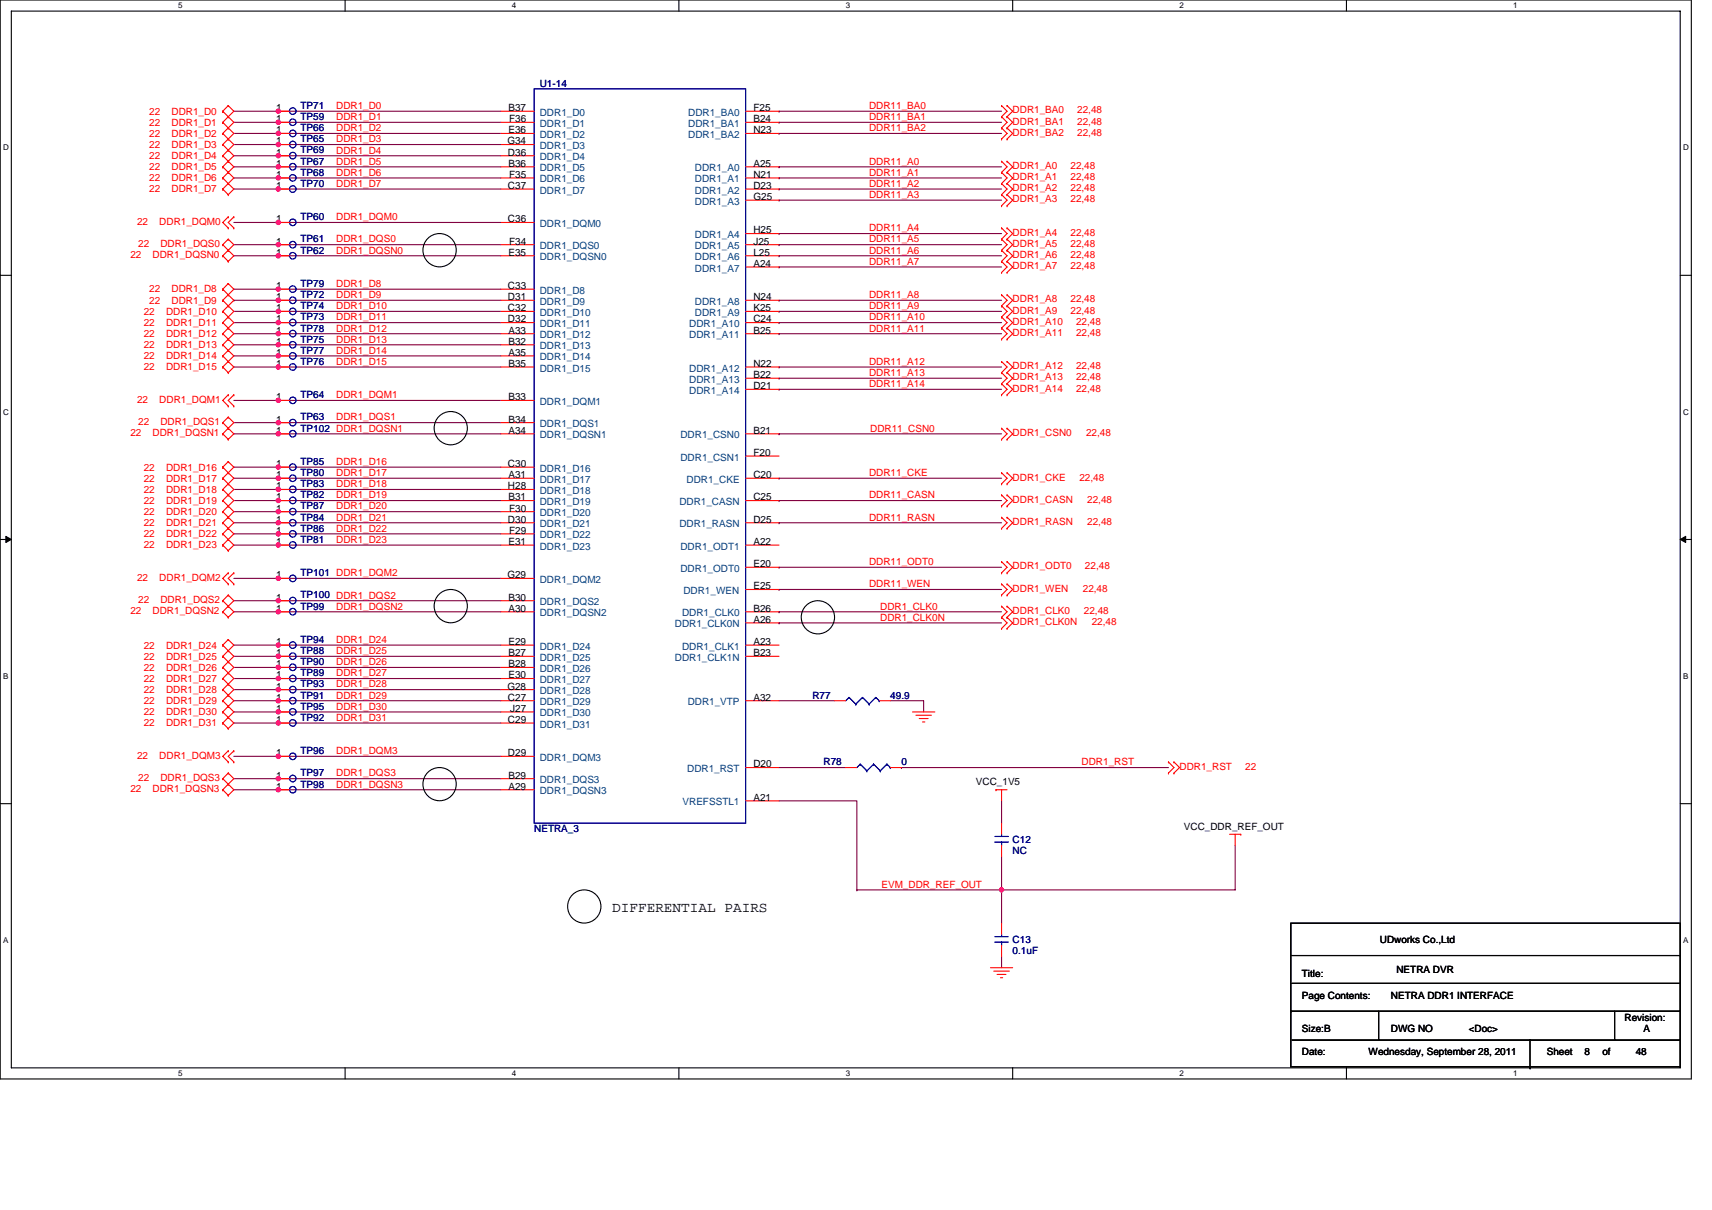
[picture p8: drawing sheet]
<svg xmlns="http://www.w3.org/2000/svg" width="297mm" height="210mm" viewBox="0 0 297 210" stroke-linecap="round" stroke-linejoin="round" font-family="sans-serif">
<path d="M0 0h293.5v187.2h-293.5zM2 1.9h289.5v183.4h-289.5z" fill="none" stroke="#000" stroke-width=".19"/>
<g fill="#fff">
<path d="M30.9 .2h.8v1.6h-.8z"/>
<path d="M30.9 185.5h.8v1.6h-.8z"/>
</g>
<path d="M59.9 0v1.9M59.9 185.3v1.9" fill="none" stroke="#000" stroke-width=".19"/>
<g fill="#fff">
<path d="M88.8 .2h.8v1.6h-.8z"/>
<path d="M88.8 185.5h.8v1.6h-.8z"/>
</g>
<path d="M117.8 0v1.9M117.8 185.3v1.9" fill="none" stroke="#000" stroke-width=".19"/>
<g fill="#fff">
<path d="M146.7 .2h.8v1.6h-.8z"/>
<path d="M146.7 185.5h.8v1.6h-.8z"/>
</g>
<path d="M175.7 0v1.9M175.7 185.3v1.9" fill="none" stroke="#000" stroke-width=".19"/>
<g fill="#fff">
<path d="M204.7 .2h.7v1.6h-.7z"/>
<path d="M204.7 185.5h.7v1.6h-.7z"/>
</g>
<path d="M233.6 0v1.9M233.6 185.3v1.9" fill="none" stroke="#000" stroke-width=".19"/>
<g fill="#fff">
<path d="M262.6 .2h.7v1.6h-.7z"/>
<path d="M262.6 185.5h.7v1.6h-.7z"/>
<path d="M.5 24.8h1v1.6h-1z"/>
<path d="M292 24.8h1v1.6h-1z"/>
<path d="M.5 70.7h1v1.5h-1z"/>
<path d="M292 70.7h1v1.5h-1z"/>
</g>
<path d="M0 47.8h2M291.5 47.8h2" fill="none" stroke="#000" stroke-width=".19"/>
<g fill="#fff">
<path d="M.5 116.5h.9v1.6h-.9z"/>
<path d="M292 116.5h.9v1.6h-.9z"/>
</g>
<path d="M0 93.6h2M291.5 93.6h2" fill="none" stroke="#000" stroke-width=".19"/>
<path d="M1 93.1l1 .5-1 .5zM291.5 93.6l1-.5v1z" fill="#000" stroke="#000" stroke-width=".17"/>
<g fill="#fff">
<path d="M.5 162.4h.9v1.5h-.9z"/>
<path d="M292 162.4h.9v1.5h-.9z"/>
</g>
<g fill="none" stroke="#000" stroke-width=".19">
<path d="M0 139.5h2M291.5 139.5h2M224 160.2h67.5v24.9h-67.5zM224 165.8h67.5M224 175.5h.1M224 175.5h67.5M224.2 170.6h67.3M239.2 175.5v5M280.1 175.5v5M224.2 180.5h67.3M265.5 185.3h.1M265.5 180.5v4.8"/>
<circle cx="76.3" cy="43.4" r="2.89"/>
<circle cx="78.2" cy="74.3" r="2.88"/>
<circle cx="78.2" cy="105.2" r="2.88"/>
<circle cx="141.9" cy="107.1" r="2.89"/>
<circle cx="76.3" cy="136.1" r="2.89"/>
<circle cx="101.4" cy="157.3" r="2.89"/>
</g>
<g fill="none" stroke="#800040" stroke-width=".19">
<path d="M40.6 19.3h7.7M48.3 19.3h.1M48.3 19.3h38.6M135.2 19.3h.1M135.2 19.3h38.6M40.6 23.2h7.7M40.6 27h7.7M40.6 25.1h7.7M40.6 32.8h7.7M40.6 21.2h7.7M40.6 30.9h7.7M40.6 38.6h7.7"/>
<path d="M40.6 29h7.7M48.3 25.1h.1M48.3 32.8h.1M48.3 27h.1M48.3 29h.1M48.3 30.9h.1M48.3 38.6h.1M48.3 21.2h.1M48.3 23.2h.1M48.3 21.2h38.6M48.3 30.9h38.6M48.3 29h38.6"/>
<path d="M48.3 32.8h38.6M48.3 23.2h38.6M48.3 25.1h38.6M48.3 27h38.6M48.3 38.6h38.6M135.2 34.7h.1M135.2 21.2h.1M135.2 30.9h.1M135.2 29h.1M135.2 32.8h.1M135.2 23.2h.1M135.2 34.7h38.6"/>
<path d="M135.2 21.2h38.6M135.2 30.9h38.6M135.2 29h38.6M135.2 32.8h38.6M135.2 23.2h38.6M40.6 57.9h7.7M40.6 59.8h7.7M40.6 42.5h7.7M40.6 54h7.7M40.6 56h7.7M40.6 44.4h7.7M40.6 50.2h7.7"/>
<path d="M40.6 52.1h.1M40.6 52.1h46.3M48.3 56h.1M48.3 57.9h.1M48.3 59.8h.1M48.3 50.2h.1M48.3 52.1h.1M48.3 54h.1M48.3 44.4h.1M48.3 42.5h.1M48.3 57.9h38.6M48.3 54h38.6"/>
<path d="M48.3 56h38.6M48.3 44.4h38.6M48.3 59.8h38.6M48.3 50.2h38.6M48.3 42.5h38.6M135.2 57.9h.1M135.2 46.3h.1M135.2 52.1h.1M135.2 40.5h.1M135.2 54h.1M135.2 56h.1M135.2 44.4h.1"/>
<path d="M135.2 42.5h.1M135.2 57.9h38.6M135.2 46.3h38.6M135.2 52.1h38.6M135.2 40.5h38.6M135.2 54h38.6M135.2 56h38.6M135.2 44.4h38.6M135.2 42.5h38.6M40.6 75.3h7.7M40.6 69.5h7.7M40.6 61.8h7.7"/>
<path d="M40.6 73.3h7.7M40.6 63.7h7.7M48.3 63.7h.1M48.3 61.8h.1M48.3 75.3h.1M48.3 69.5h.1M48.3 73.3h.1M48.3 75.3h38.6M48.3 63.7h38.6M48.3 61.8h38.6M48.3 69.5h38.6M48.3 73.3h38.6"/>
<path d="M135.2 75.3h.1M135.2 63.7h.1M135.2 65.6h.1M135.2 67.6h.1M135.2 75.3h38.6M135.2 63.7h38.6M135.2 65.6h38.6M135.2 67.6h38.6M40.6 86.9h7.7M40.6 92.6h7.7M40.6 94.6h7.7M40.6 83h7.7"/>
<path d="M40.6 81.1h7.7M40.6 88.8h7.7M40.6 90.7h7.7M40.6 84.9h7.7M48.3 86.9h.1M48.3 94.6h.1M48.3 88.8h.1M48.3 90.7h.1M48.3 92.6h.1M48.3 81.1h.1M48.3 83h.1M48.3 84.9h.1"/>
<path d="M48.3 83h38.6M48.3 86.9h38.6M48.3 90.7h38.6M48.3 94.6h38.6M48.3 88.8h38.6M48.3 92.6h38.6M48.3 81.1h38.6M48.3 84.9h38.6M135.2 98.4h.1M135.2 83h.1M135.2 86.9h.1M135.2 90.7h.1"/>
<path d="M135.2 98.4h38.6M135.2 83h38.6M135.2 86.9h38.6M135.2 90.7h38.6M40.6 112h7.7M40.6 100.4h7.7M40.6 119.7h7.7M40.6 115.8h7.7M40.6 113.9h7.7M40.6 104.2h7.7M40.6 106.2h7.7M40.6 117.8h7.7"/>
<path d="M48.3 106.2h.1M48.3 100.4h.1M48.3 104.2h.1M48.3 117.8h.1M48.3 119.7h.1M48.3 112h.1M48.3 113.9h.1M48.3 115.8h.1M48.3 106.2h38.6M48.3 100.4h38.6M48.3 104.2h38.6M48.3 117.8h38.6"/>
<path d="M48.3 119.7h38.6M48.3 112h38.6M48.3 113.9h38.6M48.3 115.8h38.6M135.2 102.3h.1M135.2 108.1h.1M135.2 106.2h.1M135.2 102.3h38.6M135.2 106.2h38.6M135.2 108.1h38.6M40.6 121.6h7.7M40.6 125.5h7.7"/>
<path d="M40.6 137.1h7.7M40.6 131.3h7.7M40.6 123.5h7.7M40.6 135.1h7.7M48.3 125.5h.1M48.3 121.6h.1M48.3 123.5h.1M48.3 137.1h.1M48.3 131.3h.1M48.3 135.1h.1M48.3 125.5h38.6M48.3 121.6h38.6"/>
<path d="M48.3 123.5h38.6M48.3 137.1h38.6M48.3 131.3h38.6M48.3 135.1h38.6M135.2 121.6h9.6M135.2 139h13.5v15.4M135.2 133.2h11.5M154.5 121.6h5.7v1.9M156.4 133.2h.1M156.4 133.2h46.3M173.8 139v3.9M148.7 154.4h.1"/>
<path d="M148.7 154.4h25.1M173.8 148.6v5.8M173.8 154.4h.1M173.8 154.4v5.8M214.3 146.7v7.7h-40.5M173.8 166v1.9"/>
</g>
<g fill="#f0f" stroke="#f0f" stroke-width=".19">
<circle cx="48.3" cy="56" r=".38"/>
<circle cx="48.3" cy="63.7" r=".38"/>
<circle cx="48.3" cy="57.9" r=".38"/>
<circle cx="48.3" cy="59.8" r=".38"/>
<circle cx="48.3" cy="61.8" r=".38"/>
<circle cx="48.3" cy="50.2" r=".38"/>
<circle cx="48.3" cy="75.3" r=".38"/>
<circle cx="48.3" cy="69.5" r=".38"/>
<circle cx="48.3" cy="73.3" r=".38"/>
<circle cx="48.3" cy="52.1" r=".38"/>
<circle cx="48.3" cy="54" r=".38"/>
<circle cx="48.3" cy="25.1" r=".38"/>
<circle cx="48.3" cy="86.9" r=".38"/>
<circle cx="48.3" cy="94.6" r=".38"/>
<circle cx="48.3" cy="88.8" r=".38"/>
<circle cx="48.3" cy="90.7" r=".38"/>
<circle cx="48.3" cy="92.6" r=".38"/>
<circle cx="48.3" cy="81.1" r=".38"/>
<circle cx="48.3" cy="106.2" r=".38"/>
<circle cx="48.3" cy="100.4" r=".38"/>
<circle cx="48.3" cy="104.2" r=".38"/>
<circle cx="48.3" cy="83" r=".38"/>
<circle cx="48.3" cy="84.9" r=".38"/>
<circle cx="48.3" cy="32.8" r=".38"/>
<circle cx="48.3" cy="27" r=".38"/>
<circle cx="48.3" cy="28.9" r=".38"/>
<circle cx="48.3" cy="30.9" r=".38"/>
<circle cx="48.3" cy="19.3" r=".38"/>
<circle cx="48.3" cy="117.7" r=".38"/>
<circle cx="48.3" cy="125.5" r=".38"/>
<circle cx="48.3" cy="119.7" r=".38"/>
<circle cx="48.3" cy="121.6" r=".38"/>
<circle cx="48.3" cy="123.5" r=".38"/>
<circle cx="48.3" cy="111.9" r=".38"/>
<circle cx="48.3" cy="137" r=".38"/>
<circle cx="48.3" cy="131.3" r=".38"/>
<circle cx="48.3" cy="135.1" r=".38"/>
<circle cx="48.3" cy="113.9" r=".38"/>
<circle cx="48.3" cy="115.8" r=".38"/>
<circle cx="48.3" cy="44.4" r=".38"/>
<circle cx="48.3" cy="38.6" r=".38"/>
<circle cx="48.3" cy="42.4" r=".38"/>
<circle cx="48.3" cy="21.2" r=".38"/>
<circle cx="48.3" cy="23.1" r=".38"/>
<circle cx="173.8" cy="154.4" r=".38"/>
</g>
<g fill="none" stroke="#f00" stroke-width=".19">
<path d="M38.6 19.3h.1M38.6 19.3l2 1.9-2 2M39.6 18.3h.1M39.6 18.3l1 1-1 1M39.6 18.3l-1 1M48.3 19.3h1.9M86.9 19.3h5.8M129.4 19.3h5.8M173.8 18.3h.1M173.8 18.3l.9 1-.9 1M174.7 18.3h.1M174.7 18.3l1 1-1 1"/>
<path d="M38.6 21.2h.1M38.6 23.2h.1M38.6 25.1h.1M38.6 27h.1M38.6 29h.1M38.6 30.9h.1M38.6 32.8h.1M38.6 21.2l1 1M38.6 23.2l1 .9M38.6 25.1l1 1M38.6 27l2 2-1 .9M38.6 29l2 1.9-2 1.9"/>
<path d="M38.6 30.9l1 1M38.6 32.8l1 1M39.6 37.6h.1M39.6 39.6h.1M39.6 20.3h.1M39.6 22.2h.1M39.6 24.1h.1M39.6 26.1h.1M39.6 28h.1M39.6 29.9h.1M39.6 31.9h.1M39.6 33.8h.1"/>
<path d="M39.6 37.6l-1 1 1 1M39.6 20.3l-1 .9M39.6 22.2l1 1-2 1.9M39.6 24.1l1 1-1 1M39.6 26.1l1 .9-1 1M39.6 26.1l-1 .9M39.6 28l-1 1M39.6 29.9l-1 1M39.6 31.9l1 .9-1 1M40.6 37.6h.1M40.6 39.6h.1M40.6 37.6l-1 1 1 1"/>
<path d="M48.3 21.2h1.9M48.3 38.6h1.9M48.3 29h1.9M48.3 30.9h1.9M48.3 32.8h1.9M48.3 23.2h1.9M48.3 25.1h1.9M48.3 27h1.9M86.9 21.2h5.8M86.9 38.6h5.8M86.9 29h5.8M86.9 30.9h5.8"/>
<path d="M86.9 32.8h5.8M86.9 23.2h5.8M86.9 25.1h5.8M86.9 27h5.8M129.4 21.2h5.8M129.4 29h5.8M129.4 30.9h5.8M129.4 32.8h5.8M129.4 34.7h5.8M129.4 23.2h5.8M173.8 20.3h.1M173.8 22.2h.1"/>
<path d="M173.8 24.1h.1M173.8 29.9h.1M173.8 31.9h.1M173.8 28h.1M173.8 33.8h.1M173.8 35.7h.1M173.8 39.6h.1M173.8 20.3l.9 .9-.9 1M173.8 22.2l.9 1-.9 .9M173.8 29.9l.9 1-.9 1M173.8 28l.9 1-.9 .9M173.8 31.9l.9 .9-.9 1"/>
<path d="M173.8 33.8l.9 .9-.9 1M173.8 39.6l.9 .9-.9 1M174.7 20.3h.1M174.7 22.2h.1M174.7 24.1h.1M174.7 29.9h.1M174.7 31.9h.1M174.7 28h.1M174.7 33.8h.1M174.7 35.7h.1M174.7 39.6h.1M174.7 20.3l1 .9-1 1"/>
<path d="M174.7 22.2l1 1-1 .9M174.7 29.9l1 1-1 1M174.7 28l1 1-1 .9M174.7 31.9l1 .9-1 1M174.7 33.8l1 .9-1 1M174.7 39.6l1 .9-1 1M38.6 42.5h.1M38.6 44.4h.1M38.6 50.2h.1M38.6 52.1h.1M38.6 54h.1M38.6 56h.1"/>
<path d="M38.6 57.9h.1M38.6 59.8h.1M38.6 42.5l1 .9M38.6 44.4l1 1M38.6 50.2l1 1M38.6 52.1l1 1M38.6 54l1 1M38.6 56l2 1.9-1 1M38.6 57.9l2 1.9-2 2M38.6 59.8l1 1M39.6 41.5h.1M39.6 43.4h.1"/>
<path d="M39.6 45.4h.1M39.6 49.2h.1M39.6 51.2h.1M39.6 53.1h.1M39.6 55h.1M39.6 56.9h.1M39.6 58.9h.1M39.6 41.5l1 1-2 1.9M39.6 41.5l-1 1M39.6 43.4l1 1-1 1M39.6 49.2l1 1-2 1.9M39.6 49.2l-1 1"/>
<path d="M39.6 51.2l1 .9-2 1.9M39.6 53.1l1 .9-1 1M39.6 55l1 1-1 .9M39.6 55l-1 1M39.6 56.9l-1 1M39.6 58.9l-1 .9M48.3 52.1h1.9M48.3 56h1.9M48.3 54h1.9M48.3 59.8h1.9M48.3 57.9h1.9M48.3 50.2h1.9"/>
<path d="M48.3 42.5h1.9M48.3 44.4h1.9M86.9 52.1h5.8M86.9 56h5.8M86.9 54h5.8M86.9 59.8h5.8M86.9 57.9h5.8M86.9 50.2h5.8M86.9 42.5h5.8M86.9 44.4h5.8M129.4 52.1h5.8M129.4 56h5.8"/>
<path d="M129.4 54h5.8M129.4 57.9h5.8M129.4 42.5h5.8M129.4 44.4h5.8M129.4 40.5h5.8M129.4 46.3h5.8M173.8 41.5h.1M173.8 43.4h.1M173.8 45.4h.1M173.8 47.3h.1M173.8 51.2h.1M173.8 53.1h.1"/>
<path d="M173.8 55h.1M173.8 56.9h.1M173.8 58.9h.1M173.8 41.5l.9 1-.9 .9M173.8 43.4l.9 1-.9 1M173.8 45.4l.9 .9-.9 1M173.8 51.2l.9 .9-.9 1M173.8 53.1l.9 .9-.9 1M173.8 55l.9 1-.9 .9M173.8 56.9l.9 1-.9 1M174.7 41.5h.1M174.7 43.4h.1"/>
<path d="M174.7 45.4h.1M174.7 47.3h.1M174.7 51.2h.1M174.7 53.1h.1M174.7 55h.1M174.7 56.9h.1M174.7 58.9h.1M174.7 41.5l1 1-1 .9M174.7 43.4l1 1-1 1M174.7 45.4l1 .9-1 1M174.7 51.2l1 .9-1 1M174.7 53.1l1 .9-1 1"/>
<path d="M174.7 55l1 1-1 .9M174.7 56.9l1 1-1 1M38.6 73.3h.1M38.6 75.3h.1M38.6 61.8h.1M38.6 63.7h.1M38.6 73.3l1 1M38.6 75.3l1 .9M38.6 61.8l1 .9M38.6 63.7l1 1M39.6 68.5h.1M39.6 70.5h.1"/>
<path d="M39.6 72.4h.1M39.6 74.3h.1M39.6 76.2h.1M39.6 60.8h.1M39.6 62.7h.1M39.6 64.7h.1M39.6 68.5l-1 1 1 1M39.6 72.4l1 .9-1 1M39.6 72.4l-1 .9M39.6 74.3l1 1-1 .9M39.6 74.3l-1 1M39.6 60.8l1 1-2 1.9"/>
<path d="M39.6 62.7l1 1-1 1M40.6 68.5h.1M40.6 70.5h.1M40.6 68.5l-1 1 1 1M48.3 63.7h1.9M48.3 61.8h1.9M48.3 75.3h1.9M48.3 69.5h1.9M48.3 73.3h1.9M86.9 63.7h5.8M86.9 61.8h5.8M86.9 75.3h5.8"/>
<path d="M86.9 69.5h5.8M86.9 73.3h5.8M129.4 63.7h5.8M129.4 75.3h5.8M129.4 65.6h5.8M129.4 67.6h5.8M129.4 79.1h5.8M173.8 62.7h.1M173.8 64.7h.1M173.8 66.6h.1M173.8 68.5h.1M173.8 74.3h.1"/>
<path d="M173.8 76.2h.1M173.8 62.7l.9 1-.9 1M173.8 64.7l.9 .9-.9 1M173.8 66.6l.9 1-.9 .9M173.8 74.3l.9 1-.9 .9M174.7 62.7h.1M174.7 64.7h.1M174.7 66.6h.1M174.7 68.5h.1M174.7 74.3h.1M174.7 76.2h.1M174.7 62.7l1 1-1 1"/>
<path d="M174.7 64.7l1 .9-1 1M174.7 66.6l1 1-1 .9M174.7 74.3l1 1-1 .9M38.6 90.7h.1M38.6 92.6h.1M38.6 94.6h.1M38.6 81.1h.1M38.6 83h.1M38.6 84.9h.1M38.6 86.9h.1M38.6 88.8h.1M38.6 86.9l2 1.9-2 1.9"/>
<path d="M38.6 90.7l1 1M38.6 92.6l1 1M38.6 94.6l1 .9M38.6 81.1l1 .9M38.6 83l1 1M38.6 84.9l2 2-1 .9M38.6 88.8l1 1M39.6 89.8h.1M39.6 91.7h.1M39.6 93.6h.1M39.6 95.5h.1M39.6 99.4h.1"/>
<path d="M39.6 80.1h.1M39.6 82h.1M39.6 84h.1M39.6 85.9h.1M39.6 87.8h.1M39.6 89.8l1 .9-2 1.9M39.6 91.7l1 .9-1 1M39.6 93.6l1 1-1 .9M39.6 93.6l-1 1M39.6 99.4l-1 1 1 .9M39.6 80.1l1 1-2 1.9M39.6 80.1l-1 1"/>
<path d="M39.6 82l1 1-1 1M39.6 84l1 .9-1 1M39.6 84l-1 .9M39.6 85.9l-1 1M39.6 87.8l-1 1M40.6 99.4h.1M40.6 99.4l-1 1 1 .9M48.3 83h1.9M48.3 94.6h1.9M48.3 86.9h1.9M48.3 84.9h1.9M48.3 81.1h1.9"/>
<path d="M48.3 88.8h1.9M48.3 90.7h1.9M48.3 92.6h1.9M86.9 83h5.8M86.9 94.6h5.8M86.9 86.9h5.8M86.9 84.9h5.8M86.9 81.1h5.8M86.9 88.8h5.8M86.9 90.7h5.8M86.9 92.6h5.8M129.4 83h5.8"/>
<path d="M129.4 94.6h5.8M129.4 86.9h5.8M129.4 90.7h5.8M129.4 98.4h5.8M173.8 82h.1M173.8 84h.1M173.8 85.9h.1M173.8 87.8h.1M173.8 89.8h.1M173.8 91.7h.1M173.8 97.5h.1M173.8 99.4h.1"/>
<path d="M173.8 82l.9 1-.9 1M173.8 85.9l.9 1-.9 .9M173.8 89.8l.9 .9-.9 1M173.8 97.5l.9 .9-.9 1M174.7 82h.1M174.7 84h.1M174.7 85.9h.1M174.7 87.8h.1M174.7 89.8h.1M174.7 91.7h.1M174.7 97.5h.1M174.7 99.4h.1"/>
<path d="M174.7 82l1 1-1 1M174.7 85.9l1 1-1 .9M174.7 89.8l1 .9-1 1M174.7 97.5l1 .9-1 1M38.6 112h.1M38.6 113.9h.1M38.6 115.8h.1M38.6 117.8h.1M38.6 119.7h.1M38.6 104.2h.1M38.6 106.2h.1M38.6 112l1 .9"/>
<path d="M38.6 113.9l2 1.9-1 1M38.6 115.8l2 2-2 1.9M38.6 117.8l1 .9M38.6 119.7l1 .9M38.6 104.2l2 2-1 .9M38.6 106.2l1 .9M39.6 111h.1M39.6 112.9h.1M39.6 114.9h.1M39.6 116.8h.1M39.6 118.7h.1M39.6 101.3h.1"/>
<path d="M39.6 103.3h.1M39.6 105.2h.1M39.6 107.1h.1M39.6 111l1 1-1 .9M39.6 111l-1 1M39.6 112.9l1 1-1 1M39.6 112.9l-1 1M39.6 114.9l-1 .9M39.6 116.8l-1 1M39.6 118.7l1 1-2 1.9M39.6 103.3l1 .9-1 1M39.6 103.3l-1 .9"/>
<path d="M39.6 105.2l-1 1M40.6 101.3h.1M48.3 119.7h1.9M48.3 112h1.9M48.3 106.2h1.9M48.3 104.2h1.9M48.3 100.4h1.9M48.3 113.9h1.9M48.3 115.8h1.9M48.3 117.8h1.9M86.9 119.7h5.8M86.9 112h5.8"/>
<path d="M86.9 106.2h5.8M86.9 104.2h5.8M86.9 100.4h5.8M86.9 113.9h5.8M86.9 115.8h5.8M86.9 117.8h5.8M129.4 112h5.8M129.4 106.2h5.8M129.4 108.1h5.8M129.4 113.9h5.8M129.4 102.3h5.8M173.8 101.3h.1"/>
<path d="M173.8 103.3h.1M173.8 105.2h.1M173.8 107.1h.1M173.8 109.1h.1M173.8 101.3l.9 1-.9 1M173.8 105.2l.9 1-.9 .9M173.8 107.1l.9 1-.9 1M174.7 101.3h.1M174.7 103.3h.1M174.7 105.2h.1M174.7 107.1h.1M174.7 109.1h.1"/>
<path d="M174.7 101.3l1 1-1 1M174.7 105.2l1 1-1 .9M174.7 107.1l1 1-1 1M38.6 121.6h.1M38.6 123.5h.1M38.6 125.5h.1M38.6 135.1h.1M38.6 137.1h.1M38.6 121.6l1 1M38.6 123.5l2 2-1 .9M38.6 125.5l1 .9M38.6 135.1l2 2-1 .9"/>
<path d="M38.6 137.1l1 .9M39.6 120.6h.1M39.6 122.6h.1M39.6 124.5h.1M39.6 126.4h.1M39.6 130.3h.1M39.6 132.2h.1M39.6 134.2h.1M39.6 136.1h.1M39.6 138h.1M39.6 120.6l1 1-1 1M39.6 122.6l1 .9-1 1"/>
<path d="M39.6 122.6l-1 .9M39.6 124.5l-1 1M39.6 130.3l-1 1 1 .9M39.6 134.2l1 .9-1 1M39.6 134.2l-1 .9M39.6 136.1l-1 1M40.6 130.3h.1M40.6 132.2h.1M40.6 130.3l-1 1 1 .9M48.3 137.1h1.9M48.3 125.5h1.9M48.3 123.5h1.9"/>
<path d="M48.3 131.3h1.9M48.3 135.1h1.9M48.3 121.6h1.9M86.9 137.1h5.8M86.9 125.5h5.8M86.9 123.5h5.8M86.9 131.3h5.8M86.9 135.1h5.8M86.9 121.6h5.8M129.4 133.2h5.8M129.4 121.6h5.8M129.4 139h5.8"/>
<path d="M144.8 121.6h1.9M146.7 133.2h2M152.5 121.6h2M154.5 133.2h1.9M158.3 123.5h3.9M158.9 124.1h2.7M159.5 124.7h1.5M160.1 125.3h.4M172.8 137.1h.1M172.8 137.1h1.9M173.8 137.1v1.9M202.7 132.2h.1"/>
<path d="M202.7 134.2h.1M202.7 132.2l1 1-1 1M203.7 132.2h.1M203.7 134.2h.1M203.7 132.2l1 1-1 1M173.8 142.9v1.9M173.8 146.7v1.9M213.3 144.8h2M214.3 144.8v1.9M215.3 144.8h.1M171.8 167.9h3.9M172.4 168.5h2.7"/>
<path d="M173 169.1h1.5M173.6 169.7h.4M173.8 160.2v2M173.8 164.1v1.9"/>
</g>
<g fill="none" stroke="#00f" stroke-width=".19">
<path d="M92.7 15.4h36.7v127.5h-36.7zM147.3 121h.1M147.3 121l-.6 .6M147.3 121l1.2 1.2M148.5 122.2h.1M149.3 132.6h.1M149.3 132.6l-.6 .6M149.3 132.6l1.1 1.2M149.6 121h.1M149.6 121l-1.1 1.2M149.6 121l1.2 1.2M150.4 133.8h.1"/>
<path d="M150.8 122.2h.1M151.6 132.6h.1M151.6 132.6l-1.2 1.2M151.6 132.6l1.1 1.2M152 121h.1M152 121l-1.2 1.2M152 121l.5 .6M152.5 121.6h.1M152.7 133.8h.1M153.9 132.6h.1M153.9 132.6l-1.2 1.2M153.9 132.6l.6 .6"/>
<path d="M154.5 133.2h.1M172.6 146.1h2.3M172.6 145.2h2.3M173.8 144.8v.4M173.8 146.1h.1M173.8 146.1v.6M172.6 163.5h2.3M172.6 162.5h2.3M173.8 162.2v.3M173.8 163.5h.1M173.8 163.5v.6"/>
<circle cx="50.8" cy="19.3" r=".57"/>
<circle cx="50.8" cy="23.2" r=".57"/>
<circle cx="50.8" cy="32.8" r=".57"/>
<circle cx="50.8" cy="25.1" r=".57"/>
<circle cx="50.8" cy="27" r=".57"/>
<circle cx="50.8" cy="28.9" r=".57"/>
<circle cx="50.8" cy="38.6" r=".57"/>
<circle cx="50.8" cy="21.2" r=".57"/>
<circle cx="50.8" cy="30.9" r=".57"/>
<circle cx="50.8" cy="54" r=".57"/>
<circle cx="50.8" cy="44.4" r=".57"/>
<circle cx="50.8" cy="57.9" r=".57"/>
<circle cx="50.8" cy="42.5" r=".57"/>
<circle cx="50.8" cy="52.1" r=".57"/>
<circle cx="50.8" cy="56" r=".57"/>
<circle cx="50.8" cy="50.2" r=".57"/>
<circle cx="50.8" cy="59.8" r=".57"/>
<circle cx="50.8" cy="73.3" r=".57"/>
<circle cx="50.8" cy="63.7" r=".57"/>
<circle cx="50.8" cy="61.8" r=".57"/>
<circle cx="50.8" cy="75.3" r=".57"/>
<circle cx="50.8" cy="69.5" r=".57"/>
<circle cx="50.8" cy="94.6" r=".57"/>
<circle cx="50.8" cy="86.8" r=".57"/>
<circle cx="50.8" cy="83" r=".57"/>
<circle cx="50.8" cy="81.1" r=".57"/>
<circle cx="50.8" cy="90.7" r=".57"/>
<circle cx="50.8" cy="84.9" r=".57"/>
<circle cx="50.8" cy="92.6" r=".57"/>
<circle cx="50.8" cy="88.8" r=".57"/>
<circle cx="50.8" cy="113.9" r=".57"/>
<circle cx="50.8" cy="100.4" r=".57"/>
<circle cx="50.8" cy="115.8" r=".57"/>
<circle cx="50.8" cy="119.7" r=".57"/>
<circle cx="50.8" cy="111.9" r=".57"/>
<circle cx="50.8" cy="106.1" r=".57"/>
<circle cx="50.8" cy="104.2" r=".57"/>
<circle cx="50.8" cy="117.7" r=".57"/>
<circle cx="50.8" cy="135.1" r=".57"/>
<circle cx="50.8" cy="121.6" r=".57"/>
<circle cx="50.8" cy="125.5" r=".57"/>
<circle cx="50.8" cy="123.5" r=".57"/>
<circle cx="50.8" cy="131.3" r=".57"/>
<circle cx="50.8" cy="137" r=".57"/>
</g>
<text font-size="2.5" x="106.2" y="158.3">DIFFERENTIAL PAIRS</text>
<g font-size="1.7" fill="#000080">
<text x="93.7" y="15">U1-14</text>
<text x="52.2" y="20.8">TP59</text>
<text x="52.2" y="22.8">TP66</text>
<text x="52.2" y="18.9">TP71</text>
<text x="52.2" y="24.7">TP65</text>
<text x="52.2" y="28.6">TP67</text>
<text x="52.2" y="26.6">TP69</text>
<text x="52.2" y="30.5">TP68</text>
<text x="52.2" y="32.4">TP70</text>
<text x="52.2" y="38.2">TP60</text>
<text x="52.2" y="42.1">TP61</text>
<text x="52.2" y="44">TP62</text>
<text x="52.2" y="51.7">TP72</text>
<text x="52.2" y="53.7">TP74</text>
<text x="52.2" y="49.8">TP79</text>
<text x="52.2" y="55.6">TP73</text>
<text x="52.2" y="59.5">TP75</text>
<text x="52.2" y="57.5">TP78</text>
<text x="52.2" y="63.3">TP76</text>
<text x="52.2" y="61.4">TP77</text>
<text x="52.2" y="69.1">TP64</text>
<text x="52.2" y="74.9">TP102 DDR1_DQSN1</text>
<text x="52.2" y="73">TP63</text>
<text x="52.2" y="82.6">TP80</text>
<text x="52.2" y="80.7">TP85</text>
<text x="52.2" y="86.5">TP82</text>
<text x="52.2" y="84.5">TP83</text>
<text x="52.2" y="88.4">TP87</text>
<text x="52.2" y="94.2">TP81</text>
<text x="52.2" y="90.3">TP84</text>
<text x="52.2" y="92.3">TP86</text>
<text x="52.2" y="100">TP101 DDR1_DQM2</text>
<text x="52.2" y="105.8">TP99</text>
<text x="52.2" y="103.8">TP100 DDR1_DQS2</text>
<text x="52.2" y="111.6">TP94</text>
<text x="52.2" y="113.5">TP88</text>
<text x="52.2" y="119.3">TP93</text>
<text x="52.2" y="117.4">TP89</text>
<text x="52.2" y="115.4">TP90</text>
<text x="52.2" y="125.1">TP92</text>
<text x="52.2" y="123.1">TP95</text>
<text x="52.2" y="121.2">TP91</text>
<text x="140.9" y="121.2">R77</text>
<text x="154.5" y="121.2">49.9</text>
<text x="52.2" y="130.9">TP96</text>
<text x="52.2" y="134.7">TP97</text>
<text x="52.2" y="136.7">TP98</text>
<text x="142.9" y="132.8">R78</text>
<text x="156.4" y="132.8">0</text>
<text x="92.7" y="144.4">NETRA_3</text>
<text x="175.7" y="146.3">C12</text>
<text x="175.7" y="148.3">NC</text>
<text x="175.7" y="163.7">C13</text>
<text x="175.7" y="165.6">0.1uF</text>
</g>
<g font-size="1.7" fill="#f00">
<text x="25.9" y="19.9">22</text>
<text x="25.9" y="21.8">22</text>
<text x="25.9" y="23.7">22</text>
<text x="29.8" y="19.9">DDR1_D0</text>
<text x="29.8" y="21.8">DDR1_D1</text>
<text x="29.8" y="23.7">DDR1_D2</text>
<text x="58.3" y="18.9">DDR1_D0</text>
<text x="58.3" y="20.8">DDR1_D1</text>
<text x="58.3" y="22.8">DDR1_D2</text>
<text x="150.8" y="20.8">DDR11_BA1</text>
<text x="150.8" y="18.9">DDR11_BA0</text>
<text x="150.8" y="22.8">DDR11_BA2</text>
<text x="175.7" y="19.7">DDR1_BA0</text>
<text x="175.7" y="21.6">DDR1_BA1</text>
<text x="175.7" y="23.5">DDR1_BA2</text>
<text x="186.9" y="19.7">22,48</text>
<text x="186.9" y="21.6">22,48</text>
<text x="186.9" y="23.5">22,48</text>
<text x="25.9" y="25.7">22</text>
<text x="25.9" y="27.6">22</text>
<text x="25.9" y="29.5">22</text>
<text x="29.8" y="25.7">DDR1_D3</text>
<text x="29.8" y="27.6">DDR1_D4</text>
<text x="29.8" y="29.5">DDR1_D5</text>
<text x="58.3" y="24.7">DDR1_D3</text>
<text x="58.3" y="26.6">DDR1_D4</text>
<text x="58.3" y="28.6">DDR1_D5</text>
<text x="150.8" y="28.6">DDR11_A0</text>
<text x="175.7" y="29.3">DDR1_A0</text>
<text x="185.7" y="29.3">22,48</text>
<text x="25.9" y="31.5">22</text>
<text x="25.9" y="33.4">22</text>
<text x="29.8" y="31.5">DDR1_D6</text>
<text x="29.8" y="33.4">DDR1_D7</text>
<text x="58.3" y="32.4">DDR1_D7</text>
<text x="58.3" y="30.5">DDR1_D6</text>
<text x="150.8" y="34.4">DDR11_A3</text>
<text x="150.8" y="30.5">DDR11_A1</text>
<text x="150.8" y="32.4">DDR11_A2</text>
<text x="175.7" y="31.3">DDR1_A1</text>
<text x="175.7" y="33.2">DDR1_A2</text>
<text x="175.7" y="35.1">DDR1_A3</text>
<text x="185.7" y="31.3">22,48</text>
<text x="185.7" y="33.2">22,48</text>
<text x="185.7" y="35.1">22,48</text>
<text x="23.8" y="39">22</text>
<text x="27.6" y="39">DDR1_DQM0</text>
<text x="58.3" y="38.2">DDR1_DQM0</text>
<text x="150.8" y="40.2">DDR11_A4</text>
<text x="175.7" y="40.9">DDR1_A4</text>
<text x="185.7" y="40.9">22,48</text>
<text x="22.6" y="44.8">22</text>
<text x="24" y="42.8">22</text>
<text x="26.5" y="44.8">DDR1_DQSN0</text>
<text x="27.8" y="42.8">DDR1_DQS0</text>
<text x="58.3" y="44">DDR1_DQSN0</text>
<text x="58.3" y="42.1">DDR1_DQS0</text>
<text x="150.8" y="46">DDR11_A7</text>
<text x="150.8" y="44">DDR11_A6</text>
<text x="150.8" y="42.1">DDR11_A5</text>
<text x="175.7" y="42.8">DDR1_A5</text>
<text x="175.7" y="44.8">DDR1_A6</text>
<text x="175.7" y="46.7">DDR1_A7</text>
<text x="185.7" y="42.8">22,48</text>
<text x="185.7" y="44.8">22,48</text>
<text x="185.7" y="46.7">22,48</text>
<text x="25.9" y="50.8">22</text>
<text x="25.9" y="52.7">22</text>
<text x="29.8" y="50.8">DDR1_D8</text>
<text x="29.8" y="52.7">DDR1_D9</text>
<text x="58.3" y="49.8">DDR1_D8</text>
<text x="58.3" y="51.7">DDR1_D9</text>
<text x="58.3" y="53.7">DDR1_D10</text>
<text x="150.8" y="51.7">DDR11_A8</text>
<text x="150.8" y="53.7">DDR11_A9</text>
<text x="175.7" y="52.5">DDR1_A8</text>
<text x="185.7" y="52.5">22,48</text>
<text x="24.9" y="54.6">22</text>
<text x="24.9" y="56.6">22</text>
<text x="24.9" y="58.5">22</text>
<text x="28.8" y="54.6">DDR1_D10</text>
<text x="28.8" y="56.6">DDR1_D11</text>
<text x="28.8" y="58.5">DDR1_D12</text>
<text x="58.3" y="55.6">DDR1_D11</text>
<text x="58.3" y="57.5">DDR1_D12</text>
<text x="58.3" y="59.5">DDR1_D13</text>
<text x="150.8" y="57.5">DDR11_A11</text>
<text x="150.8" y="55.6">DDR11_A10</text>
<text x="175.7" y="54.4">DDR1_A9</text>
<text x="175.7" y="56.4">DDR1_A10</text>
<text x="175.7" y="58.3">DDR1_A11</text>
<text x="185.7" y="54.4">22,48</text>
<text x="186.7" y="56.4">22,48</text>
<text x="186.7" y="58.3">22,48</text>
<text x="24.9" y="60.4">22</text>
<text x="24.9" y="62.4">22</text>
<text x="24.9" y="64.3">22</text>
<text x="28.8" y="60.4">DDR1_D13</text>
<text x="28.8" y="62.4">DDR1_D14</text>
<text x="28.8" y="64.3">DDR1_D15</text>
<text x="58.3" y="63.3">DDR1_D15</text>
<text x="58.3" y="61.4">DDR1_D14</text>
<text x="150.8" y="63.3">DDR11_A12</text>
<text x="150.8" y="65.3">DDR11_A13</text>
<text x="175.7" y="64.1">DDR1_A12</text>
<text x="186.7" y="64.1">22,48</text>
<text x="23.8" y="69.9">22</text>
<text x="27.6" y="69.9">DDR1_DQM1</text>
<text x="58.3" y="69.1">DDR1_DQM1</text>
<text x="150.8" y="67.2">DDR11_A14</text>
<text x="175.7" y="66">DDR1_A13</text>
<text x="175.7" y="67.9">DDR1_A14</text>
<text x="186.7" y="66">22,48</text>
<text x="186.7" y="67.9">22,48</text>
<text x="22.6" y="75.7">22</text>
<text x="24" y="73.7">22</text>
<text x="26.5" y="75.7">DDR1_DQSN1</text>
<text x="27.8" y="73.7">DDR1_DQS1</text>
<text x="58.3" y="73">DDR1_DQS1</text>
<text x="151" y="74.9">DDR11_CSN0</text>
<text x="175.7" y="75.7">DDR1_CSN0</text>
<text x="188.4" y="75.7">22,48</text>
<text x="24.9" y="81.7">22</text>
<text x="24.9" y="83.6">22</text>
<text x="28.8" y="81.7">DDR1_D16</text>
<text x="28.8" y="83.6">DDR1_D17</text>
<text x="58.3" y="80.7">DDR1_D16</text>
<text x="58.3" y="82.6">DDR1_D17</text>
<text x="150.8" y="82.6">DDR11_CKE</text>
<text x="175.7" y="83.4">DDR1_CKE</text>
<text x="187.3" y="83.4">22,48</text>
<text x="24.9" y="85.5">22</text>
<text x="24.9" y="87.4">22</text>
<text x="24.9" y="89.4">22</text>
<text x="28.8" y="85.5">DDR1_D18</text>
<text x="28.8" y="87.4">DDR1_D19</text>
<text x="28.8" y="89.4">DDR1_D20</text>
<text x="58.3" y="86.5">DDR1_D19</text>
<text x="58.3" y="88.4">DDR1_D20</text>
<text x="58.3" y="84.6">DDR1_D18</text>
<text x="150.8" y="86.5">DDR11_CASN</text>
<text x="175.7" y="87.2">DDR1_CASN</text>
<text x="188.6" y="87.2">22,48</text>
<text x="24.9" y="91.3">22</text>
<text x="24.9" y="93.2">22</text>
<text x="24.9" y="95.2">22</text>
<text x="28.8" y="91.3">DDR1_D21</text>
<text x="28.8" y="93.2">DDR1_D22</text>
<text x="28.8" y="95.2">DDR1_D23</text>
<text x="58.3" y="94.2">DDR1_D23</text>
<text x="58.3" y="90.3">DDR1_D21</text>
<text x="58.3" y="92.3">DDR1_D22</text>
<text x="150.8" y="90.3">DDR11_RASN</text>
<text x="175.7" y="91.1">DDR1_RASN</text>
<text x="188.6" y="91.1">22,48</text>
<text x="23.8" y="100.8">22</text>
<text x="27.6" y="100.8">DDR1_DQM2</text>
<text x="150.8" y="98.1">DDR11_ODT0</text>
<text x="150.8" y="101.9">DDR11_WEN</text>
<text x="175.7" y="98.8">DDR1_ODT0</text>
<text x="188.3" y="98.8">22,48</text>
<text x="22.6" y="106.6">22</text>
<text x="24" y="104.6">22</text>
<text x="26.5" y="106.6">DDR1_DQSN2</text>
<text x="27.8" y="104.6">DDR1_DQS2</text>
<text x="58.3" y="105.8">DDR1_DQSN2</text>
<text x="152.7" y="107.7">DDR1_CLK0N</text>
<text x="152.7" y="105.8">DDR1_CLK0</text>
<text x="175.7" y="102.7">DDR1_WEN</text>
<text x="175.7" y="106.6">DDR1_CLK0</text>
<text x="187.9" y="102.7">22,48</text>
<text x="188.1" y="106.6">22,48</text>
<text x="24.9" y="112.5">22</text>
<text x="28.8" y="112.5">DDR1_D24</text>
<text x="58.3" y="111.6">DDR1_D24</text>
<text x="58.3" y="113.5">DDR1_D25</text>
<text x="175.7" y="108.5">DDR1_CLK0N</text>
<text x="189.4" y="108.5">22,48</text>
<text x="24.9" y="114.5">22</text>
<text x="24.9" y="116.4">22</text>
<text x="24.9" y="118.3">22</text>
<text x="28.8" y="114.5">DDR1_D25</text>
<text x="28.8" y="116.4">DDR1_D26</text>
<text x="28.8" y="118.3">DDR1_D27</text>
<text x="58.3" y="117.4">DDR1_D27</text>
<text x="58.3" y="119.3">DDR1_D28</text>
<text x="58.3" y="115.4">DDR1_D26</text>
<text x="24.9" y="120.3">22</text>
<text x="24.9" y="122.2">22</text>
<text x="24.9" y="124.1">22</text>
<text x="28.8" y="120.3">DDR1_D28</text>
<text x="28.8" y="122.2">DDR1_D29</text>
<text x="28.8" y="124.1">DDR1_D30</text>
<text x="58.3" y="125.1">DDR1_D31</text>
<text x="58.3" y="121.2">DDR1_D29</text>
<text x="58.3" y="123.2">DDR1_D30</text>
<text x="23.8" y="131.7">22</text>
<text x="24.9" y="126">22</text>
<text x="27.6" y="131.7">DDR1_DQM3</text>
<text x="28.8" y="126">DDR1_D31</text>
<text x="58.3" y="130.9">DDR1_DQM3</text>
<text x="22.6" y="137.4">22</text>
<text x="24" y="135.5">22</text>
<text x="26.5" y="137.4">DDR1_DQSN3</text>
<text x="27.8" y="135.5">DDR1_DQS3</text>
<text x="58.3" y="136.7">DDR1_DQSN3</text>
<text x="58.3" y="134.7">DDR1_DQS3</text>
<text x="187.7" y="132.8">DDR1_RST</text>
<text x="204.7" y="133.6">DDR1_RST</text>
<text x="216" y="133.6">22</text>
<text x="152.9" y="154.1">EVM_DDR_REF_OUT</text>
</g>
<g font-size="1.7">
<text x="47.9" y="21.2">1</text>
<text x="47.9" y="23.1">1</text>
<text x="47.9" y="19.3">1</text>
<text x="88.2" y="19.3">B37</text>
<text x="88.2" y="23.1">E36</text>
<text x="88.3" y="21.2">F36</text>
<text x="130.7" y="19.3">F25</text>
<text x="130.7" y="21.2">B24</text>
<text x="130.7" y="23.1">N23</text>
<text x="47.9" y="25.1">1</text>
<text x="47.9" y="28.9">1</text>
<text x="47.9" y="27">1</text>
<text x="88" y="25.1">G34</text>
<text x="88.1" y="27">D36</text>
<text x="88.2" y="28.9">B36</text>
<text x="130.7" y="28.9">A25</text>
<text x="47.9" y="30.9">1</text>
<text x="47.9" y="32.8">1</text>
<text x="88.1" y="32.8">C37</text>
<text x="88.3" y="30.9">F35</text>
<text x="130.7" y="30.9">N21</text>
<text x="130.7" y="32.8">D23</text>
<text x="130.7" y="34.7">G25</text>
<text x="47.9" y="38.6">1</text>
<text x="88.1" y="38.6">C36</text>
<text x="130.7" y="40.5">H25</text>
<text x="47.9" y="42.4">1</text>
<text x="47.9" y="44.4">1</text>
<text x="88.2" y="44.4">E35</text>
<text x="88.3" y="42.4">F34</text>
<text x="130.7" y="42.4">J25</text>
<text x="130.7" y="44.4">L25</text>
<text x="130.7" y="46.3">A24</text>
<text x="47.9" y="52.1">1</text>
<text x="47.9" y="50.2">1</text>
<text x="88.1" y="50.2">C33</text>
<text x="88.1" y="52.1">D31</text>
<text x="130.7" y="52.1">N24</text>
<text x="47.9" y="56">1</text>
<text x="47.9" y="54">1</text>
<text x="47.9" y="59.8">1</text>
<text x="47.9" y="57.9">1</text>
<text x="88.1" y="54">C32</text>
<text x="88.1" y="56">D32</text>
<text x="88.2" y="57.9">A33</text>
<text x="88.2" y="59.8">B32</text>
<text x="130.7" y="56">C24</text>
<text x="130.7" y="57.9">B25</text>
<text x="130.7" y="54">K25</text>
<text x="47.9" y="63.7">1</text>
<text x="47.9" y="61.7">1</text>
<text x="88.2" y="61.7">A35</text>
<text x="88.2" y="63.7">B35</text>
<text x="130.7" y="63.7">N22</text>
<text x="130.7" y="65.6">B22</text>
<text x="47.9" y="69.5">1</text>
<text x="88.2" y="69.5">B33</text>
<text x="130.7" y="67.5">D21</text>
<text x="47.9" y="75.3">1</text>
<text x="47.9" y="73.3">1</text>
<text x="88.2" y="73.3">B34</text>
<text x="88.2" y="75.3">A34</text>
<text x="130.7" y="75.3">B21</text>
<text x="47.9" y="83">1</text>
<text x="47.9" y="81">1</text>
<text x="88.1" y="81">C30</text>
<text x="88.2" y="83">A31</text>
<text x="130.7" y="83">C20</text>
<text x="130.7" y="79.1">F20</text>
<text x="47.9" y="86.8">1</text>
<text x="47.9" y="84.9">1</text>
<text x="47.9" y="88.8">1</text>
<text x="88.1" y="84.9">H28</text>
<text x="88.2" y="86.8">B31</text>
<text x="88.3" y="88.8">F30</text>
<text x="130.7" y="86.8">C25</text>
<text x="47.9" y="94.6">1</text>
<text x="47.9" y="90.7">1</text>
<text x="47.9" y="92.6">1</text>
<text x="88.1" y="90.7">D30</text>
<text x="88.2" y="94.6">E31</text>
<text x="88.3" y="92.6">F29</text>
<text x="130.7" y="90.7">D25</text>
<text x="130.7" y="94.6">A22</text>
<text x="47.9" y="100.4">1</text>
<text x="88" y="100.4">G29</text>
<text x="130.7" y="98.4">E20</text>
<text x="47.9" y="106.2">1</text>
<text x="47.9" y="104.2">1</text>
<text x="88.2" y="104.2">B30</text>
<text x="88.2" y="106.2">A30</text>
<text x="130.7" y="102.3">E25</text>
<text x="130.7" y="106.2">B26</text>
<text x="47.9" y="111.9">1</text>
<text x="47.9" y="113.9">1</text>
<text x="88.2" y="111.9">E29</text>
<text x="88.2" y="113.9">B27</text>
<text x="130.7" y="108.1">A26</text>
<text x="130.7" y="113.9">B23</text>
<text x="130.7" y="111.9">A23</text>
<text x="47.9" y="119.7">1</text>
<text x="47.9" y="117.7">1</text>
<text x="47.9" y="115.8">1</text>
<text x="88" y="119.7">G28</text>
<text x="88.2" y="115.8">B28</text>
<text x="88.2" y="117.7">E30</text>
<text x="47.9" y="125.5">1</text>
<text x="47.9" y="123.5">1</text>
<text x="47.9" y="121.6">1</text>
<text x="88.1" y="121.6">C27</text>
<text x="88.1" y="125.5">C29</text>
<text x="88.5" y="123.5">J27</text>
<text x="130.7" y="121.6">A32</text>
<text x="47.9" y="131.2">1</text>
<text x="88.1" y="131.2">D29</text>
<text x="47.9" y="135.1">1</text>
<text x="47.9" y="137">1</text>
<text x="88.2" y="135.1">B29</text>
<text x="88.2" y="137">A29</text>
<text x="130.7" y="133.2">D20</text>
<text x="169.3" y="136.3">VCC_1V5</text>
<text x="130.7" y="139">A21</text>
<text x="205.4" y="144">VCC_DDR_REF_OUT</text>
<text x="239.4" y="163.7">UDworks Co.,Ltd</text>
<text x="225.9" y="169.5">Title:</text>
<text x="225.9" y="173.4">Page Contents:</text>
<text x="241.3" y="173.4">NETRA DDR1 INTERFACE</text>
<text x="242.3" y="168.9">NETRA DVR</text>
<text x="225.9" y="179.1">Size:B</text>
<text x="241.3" y="179.1">DWG NO</text>
<text x="254.8" y="179.1">&lt;Doc&gt;</text>
<text x="281.9" y="177.2">Revision:</text>
<text x="285.2" y="179.1">A</text>
<text x="225.9" y="183">Date:</text>
<text x="237.5" y="183">Wednesday, September 28, 2011</text>
<text x="268.4" y="183">Sheet</text>
<text x="274.9" y="183">8</text>
<text x="278" y="183">of</text>
<text x="283.8" y="183">48</text>
</g>
<g font-size="1.7" fill="#004080">
<text x="93.7" y="20.1">DDR1_D0</text>
<text x="93.7" y="22">DDR1_D1</text>
<text x="93.7" y="23.9">DDR1_D2</text>
<text x="119.4" y="20.1">DDR1_BA0</text>
<text x="119.4" y="22">DDR1_BA1</text>
<text x="119.4" y="23.9">DDR1_BA2</text>
<text x="93.7" y="25.9">DDR1_D3</text>
<text x="93.7" y="27.8">DDR1_D4</text>
<text x="93.7" y="29.7">DDR1_D5</text>
<text x="120.6" y="29.7">DDR1_A0</text>
<text x="93.7" y="31.7">DDR1_D6</text>
<text x="93.7" y="33.6">DDR1_D7</text>
<text x="120.6" y="31.7">DDR1_A1</text>
<text x="120.6" y="33.6">DDR1_A2</text>
<text x="120.6" y="35.5">DDR1_A3</text>
<text x="93.7" y="39.4">DDR1_DQM0</text>
<text x="120.6" y="41.3">DDR1_A4</text>
<text x="93.7" y="43.2">DDR1_DQS0</text>
<text x="93.7" y="45.2">DDR1_DQSN0</text>
<text x="120.6" y="43.2">DDR1_A5</text>
<text x="120.6" y="45.2">DDR1_A6</text>
<text x="120.6" y="47.1">DDR1_A7</text>
<text x="93.7" y="51">DDR1_D8</text>
<text x="93.7" y="52.9">DDR1_D9</text>
<text x="120.6" y="52.9">DDR1_A8</text>
<text x="93.7" y="54.8">DDR1_D10</text>
<text x="93.7" y="56.8">DDR1_D11</text>
<text x="93.7" y="58.7">DDR1_D12</text>
<text x="119.6" y="56.8">DDR1_A10</text>
<text x="119.6" y="58.7">DDR1_A11</text>
<text x="120.6" y="54.8">DDR1_A9</text>
<text x="93.7" y="60.6">DDR1_D13</text>
<text x="93.7" y="62.5">DDR1_D14</text>
<text x="93.7" y="64.5">DDR1_D15</text>
<text x="119.6" y="64.5">DDR1_A12</text>
<text x="93.7" y="70.3">DDR1_DQM1</text>
<text x="119.6" y="66.4">DDR1_A13</text>
<text x="119.6" y="68.3">DDR1_A14</text>
<text x="93.7" y="74.1">DDR1_DQS1</text>
<text x="93.7" y="76.1">DDR1_DQSN1</text>
<text x="118.1" y="76.1">DDR1_CSN0</text>
<text x="93.7" y="81.9">DDR1_D16</text>
<text x="93.7" y="83.8">DDR1_D17</text>
<text x="118.1" y="79.9">DDR1_CSN1</text>
<text x="119.1" y="83.8">DDR1_CKE</text>
<text x="93.7" y="85.7">DDR1_D18</text>
<text x="93.7" y="87.7">DDR1_D19</text>
<text x="93.7" y="89.6">DDR1_D20</text>
<text x="117.9" y="87.7">DDR1_CASN</text>
<text x="93.7" y="91.5">DDR1_D21</text>
<text x="93.7" y="93.4">DDR1_D22</text>
<text x="93.7" y="95.4">DDR1_D23</text>
<text x="117.9" y="91.5">DDR1_RASN</text>
<text x="118.1" y="95.4">DDR1_ODT1</text>
<text x="93.7" y="101.2">DDR1_DQM2</text>
<text x="118.1" y="99.2">DDR1_ODT0</text>
<text x="93.7" y="105">DDR1_DQS2</text>
<text x="93.7" y="107">DDR1_DQSN2</text>
<text x="118.3" y="107">DDR1_CLK0</text>
<text x="118.6" y="103.1">DDR1_WEN</text>
<text x="93.7" y="112.7">DDR1_D24</text>
<text x="117.1" y="108.9">DDR1_CLK0N</text>
<text x="118.3" y="112.7">DDR1_CLK1</text>
<text x="93.7" y="114.7">DDR1_D25</text>
<text x="93.7" y="116.6">DDR1_D26</text>
<text x="93.7" y="118.5">DDR1_D27</text>
<text x="117.1" y="114.7">DDR1_CLK1N</text>
<text x="93.7" y="120.5">DDR1_D28</text>
<text x="93.7" y="122.4">DDR1_D29</text>
<text x="93.7" y="124.3">DDR1_D30</text>
<text x="119.3" y="122.4">DDR1_VTP</text>
<text x="93.7" y="126.3">DDR1_D31</text>
<text x="93.7" y="132">DDR1_DQM3</text>
<text x="93.7" y="135.9">DDR1_DQS3</text>
<text x="93.7" y="137.8">DDR1_DQSN3</text>
<text x="119.2" y="134">DDR1_RST</text>
<text x="118.4" y="139.8">VREFSSTL1</text>
</g>
<g font-size="1.4">
<text x="30.9" y="1.5">5</text>
<text x="88.8" y="1.5">4</text>
<text x="146.7" y="1.5">3</text>
<text x="204.7" y="1.5">2</text>
<text x="262.6" y="1.5">1</text>
<text x=".5" y="26.1">D</text>
<text x="292" y="26.1">D</text>
<text x=".5" y="71.9">C</text>
<text x="292" y="71.9">C</text>
<text x=".5" y="117.8">B</text>
<text x="292" y="117.8">B</text>
<text x=".5" y="163.6">A</text>
<text x="292" y="163.6">A</text>
<text x="30.9" y="186.8">5</text>
<text x="88.8" y="186.8">4</text>
<text x="146.7" y="186.8">3</text>
<text x="204.7" y="186.8">2</text>
<text x="262.6" y="186.8">1</text>
</g>
</svg>
